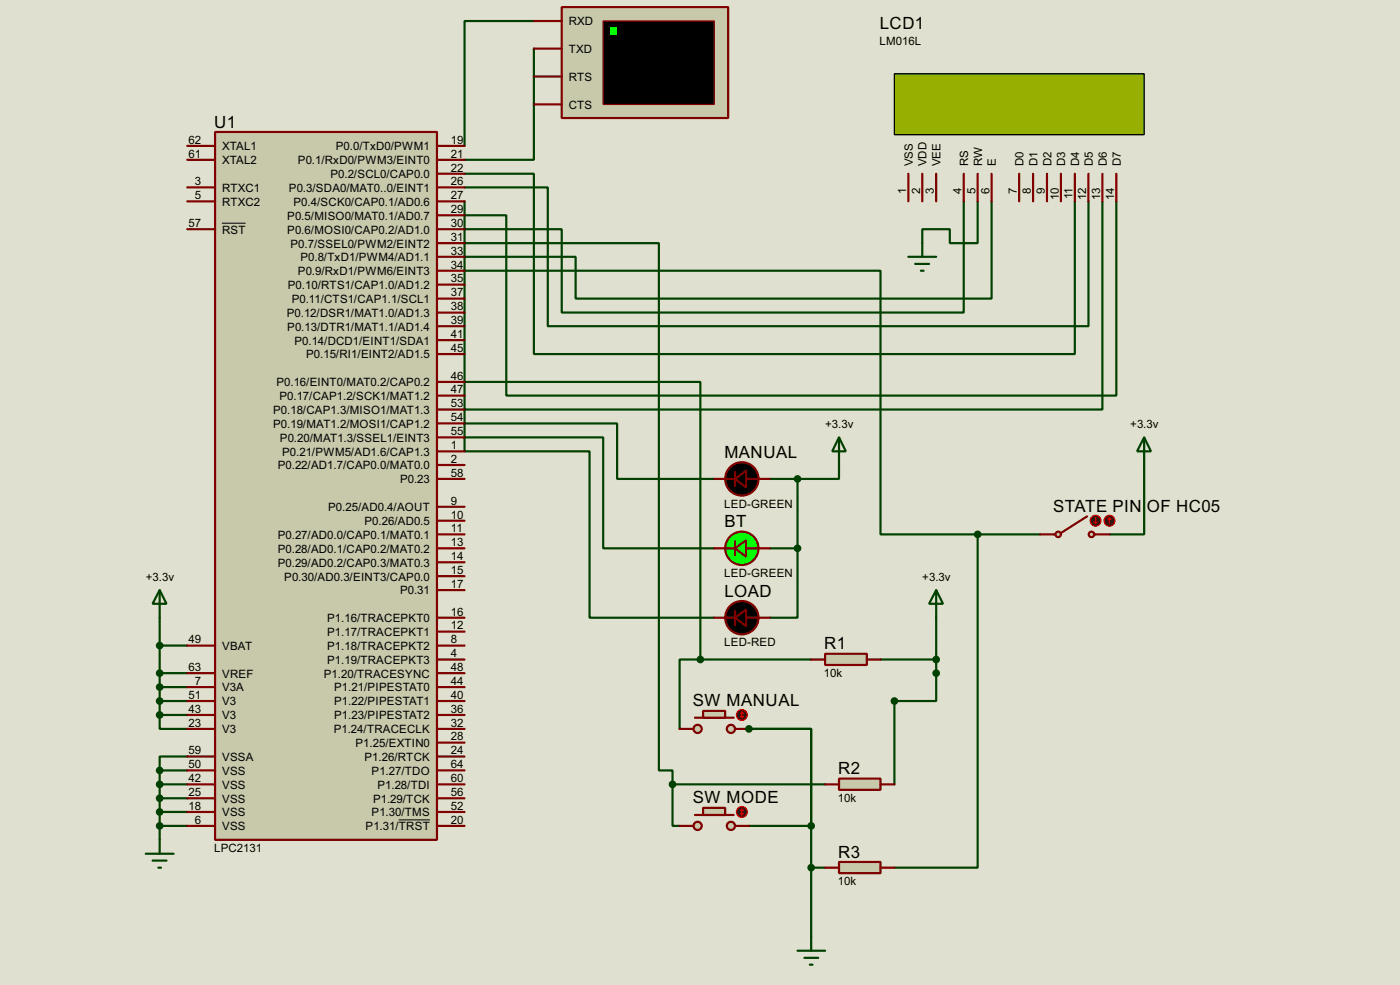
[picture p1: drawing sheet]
<svg xmlns="http://www.w3.org/2000/svg" width="256mm" height="180mm" viewBox="0 0 256 180" stroke-linecap="round" stroke-linejoin="round" font-family="sans-serif">
<path d="M0 0h256.5v180.3h-256.5z" fill="#e0e0d0"/>
<g fill="none" stroke="#004000" stroke-width=".4">
<path d="M97.8 3.9h-12.7v22.8M97.8 8.9v20.4h-12.7M85.1 36.9v38.1h116.9v-38.1M85.1 34.3h15.3v25.4h99v-22.8M85.1 31.8h12.7v33h99.1v-27.9M176.6 36.9v20.3h-73.7v-15.2h-17.8M179.1 36.9v7.6h-5.1v-2.5h-5v2.5M181.7 36.9v17.8h-76.2v-7.7h-20.4M204.5 36.9v35.5h-111.7v-33h-7.7M85.1 44.5h35.6v96.5h2.5v2.6M85.1 69.9h43.2v50.8M85.1 77.5h28v10.2h17.8"/>
<path d="M85.1 75v7.6h22.9v30.5h22.9M85.1 80.1h25.4v20.3h20.4M141 87.7h5.1M146.1 87.7v12.7M153.7 85.1v2.6h-7.6M29.3 113.1v17.8M29.3 118.2h5M141 100.4h5.1M146.1 100.4v12.7h-5.1M171.5 113.1v15.2h-7.6v15.3M29.3 130.9v2.5h5M29.3 123.2h5"/>
<path d="M29.3 125.8h5M29.3 128.3h5M29.3 130.9h5M34.3 138.5h-5v2.5M128.3 120.7h-3.8v12.7M128.3 120.7h20.3M137.2 133.4h11.4v17.8h-11.4M161.3 120.7h10.2M29.3 141v12.7M29.3 151.2h5M29.3 148.6h5M29.3 146.1h5"/>
<path d="M29.3 143.6h5M29.3 141h5M123.2 143.6v7.6h1.3M123.2 143.6h28"/>
</g>
<circle cx="137.2" cy="133.4" r=".2" fill="#004000"/>
<path d="M85.1 49.6h76.2v48.2h17.8M179.1 97.8v61h-15.2M179.1 97.8h11.5M209.6 85.1v12.7h-6.3M137.2 133.4h11.4v38.1M148.6 158.8h2.6" fill="none" stroke="#004000" stroke-width=".4"/>
<path d="M39.4 24.2h40.7v129.5h-40.7z" fill="#c8c8aa" stroke="#800000" stroke-width=".4"/>
<g fill="none" stroke="#800000" stroke-width=".4">
<path d="M34.3 26.7h5.1M34.3 29.3h5.1M34.3 34.3h5.1M34.3 36.9h5.1M80.1 26.7h5M80.1 29.3h5M80.1 31.8h5M80.1 34.3h5M80.1 36.9h5M80.1 39.4h5M34.3 42h5.1M80.1 42h5"/>
<path d="M80.1 44.5h5M80.1 47h5M80.1 49.6h5M80.1 52.1h5M80.1 54.7h5M80.1 57.2h5M80.1 59.7h5M80.1 62.3h5M80.1 64.8h5M80.1 69.9h5M80.1 72.4h5M80.1 75h5"/>
<path d="M80.1 77.5h5M80.1 80.1h5M80.1 82.6h5M80.1 85.1h5M80.1 87.7h5M80.1 92.8h5M80.1 97.8h5M80.1 95.3h5M34.3 118.2h5.1M80.1 100.4h5M80.1 102.9h5M80.1 105.5h5"/>
<path d="M80.1 113.1h5M80.1 115.6h5M80.1 118.2h5M80.1 108h5M34.3 133.4h5.1M34.3 123.2h5.1M34.3 138.5h5.1M34.3 125.8h5.1M34.3 128.3h5.1M34.3 130.9h5.1M80.1 133.4h5M80.1 123.2h5"/>
<path d="M80.1 138.5h5M80.1 120.7h5M80.1 125.8h5M80.1 128.3h5M80.1 130.9h5M80.1 135.9h5M34.3 151.2h5.1M34.3 141h5.1M34.3 143.6h5.1M34.3 146.1h5.1M34.3 148.6h5.1M80.1 151.2h5"/>
<path d="M80.1 141h5M80.1 143.6h5M80.1 146.1h5M80.1 148.6h5"/>
</g>
<path d="M40.7 40.9h4.3M73.1 150.1h5.7" fill="none" stroke="#000" stroke-width=".18"/>
<path d="M29.3 108l1.2 2.5h-2.5zM29.3 108v5.1M26.7 156.3h5.1M28 157.5h2.5M29 158.8h.5M29.3 153.7v2.6" fill="none" stroke="#004000" stroke-width=".4"/>
<g fill="#004000" stroke="#004000" stroke-width=".4">
<circle cx="29.2" cy="118.2" r=".5"/>
<circle cx="29.2" cy="123.2" r=".5"/>
<circle cx="29.2" cy="125.8" r=".5"/>
<circle cx="29.2" cy="128.3" r=".5"/>
<circle cx="29.2" cy="130.9" r=".5"/>
<circle cx="29.2" cy="151.2" r=".5"/>
<circle cx="29.2" cy="148.6" r=".5"/>
<circle cx="29.2" cy="146.1" r=".5"/>
<circle cx="29.2" cy="143.6" r=".5"/>
<circle cx="29.2" cy="141" r=".5"/>
</g>
<path d="M163.9 13.5h45.7v11.2h-45.7z" fill="#96af00" stroke="#000" stroke-width=".25"/>
<g fill="none" stroke="#800000" stroke-width=".4">
<path d="M166.4 31.8v5.1M169 31.8v5.1M171.5 31.8v5.1M176.6 31.8v5.1M179.1 31.8v5.1M181.7 31.8v5.1M186.7 31.8v5.1M189.3 31.8v5.1M191.8 31.8v5.1M194.4 31.8v5.1M196.9 31.8v5.1M199.4 31.8v5.1"/>
<path d="M202 31.8v5.1M204.5 31.8v5.1"/>
</g>
<path d="M102.9 1.3h30.5v20.3h-30.5z" fill="#c8c8aa" stroke="#800000" stroke-width=".4"/>
<path d="M110.5 3.9h20.4v15.2h-20.4z" fill="#000" stroke="#800000" stroke-width=".25"/>
<path d="M111.8 5.1h1.3v1.3h-1.3z" fill="#0f0"/>
<path d="M97.8 3.9h5.1M97.8 14h5.1M97.8 8.9h5.1M97.8 19.1h5.1" fill="none" stroke="#800000" stroke-width=".4"/>
<path d="M153.7 80.1l1.3 2.5h-2.5zM153.7 80.1v5M171.5 108l1.3 2.5h-2.6zM171.5 108v5.1" fill="none" stroke="#004000" stroke-width=".4"/>
<path d="M153.7 142.5h7.6v2.1h-7.6z" fill="#c8c8aa" stroke="#800000" stroke-width=".4"/>
<path d="M151.2 143.6h2.5M161.3 143.6h2.6" fill="none" stroke="#800000" stroke-width=".4"/>
<g fill="#004000" stroke="#004000" stroke-width=".4">
<circle cx="163.8" cy="128.3" r=".5"/>
<circle cx="123.2" cy="143.6" r=".5"/>
</g>
<path d="M146.1 174h5.1M147.4 175.3h2.5M148.4 176.6h.5M148.6 171.5v2.5" fill="none" stroke="#004000" stroke-width=".4"/>
<g fill="#c8c8aa" stroke="#800000" stroke-width=".4">
<circle cx="133.9" cy="151.2" r=".75"/>
<circle cx="127.8" cy="151.2" r=".75"/>
</g>
<path d="M127.3 149.2h7.1" fill="none" stroke="#800000" stroke-width=".4"/>
<path d="M128.8 147.9h4.1v1.3h-4.1z" fill="#c8c8aa" stroke="#800000" stroke-width=".4"/>
<path d="M124.5 151.2h2.6M134.7 151.2h2.5" fill="none" stroke="#800000" stroke-width=".4"/>
<circle cx="135.9" cy="148.6" r="1" fill="#400000" stroke="#f00" stroke-width=".2"/>
<path d="M135.7 148.9l.2 .3M135.9 148.1v1.1M135.9 148.1l-.2 .3M135.9 148.1l.3 .3M136.2 148.9l-.3 .3" fill="none" stroke="#f00" stroke-width=".2"/>
<circle cx="146.1" cy="87.7" r=".5" fill="#004000" stroke="#004000" stroke-width=".4"/>
<circle cx="135.9" cy="100.4" r="3.1" fill="#0f0" stroke="#800000" stroke-width=".4"/>
<path d="M134.7 99.1v2.6M132.9 100.4h1.8M136.7 100.4h2.3" fill="none" stroke="#800000" stroke-width=".4"/>
<path d="M134.7 100.4l2-1.5v3z" fill="#2bff2b" stroke="#800000" stroke-width=".4"/>
<path d="M130.9 100.4h2.5M138.5 100.4h2.5" fill="none" stroke="#800000" stroke-width=".4"/>
<g fill="#004000" stroke="#004000" stroke-width=".4">
<circle cx="148.6" cy="151.2" r=".5"/>
<circle cx="171.5" cy="123.2" r=".5"/>
</g>
<path d="M166.4 47h5.1M167.7 48.3h2.5M168.7 49.6h.5M169 44.5v2.5" fill="none" stroke="#004000" stroke-width=".4"/>
<path d="M151.2 119.7h7.6v2h-7.6z" fill="#c8c8aa" stroke="#800000" stroke-width=".4"/>
<path d="M130.9 87.7h3.8M134.7 86.4v2.6M136.7 87.7h4.3M130.9 113.1h3.8M134.7 111.8v2.6M136.7 113.1h4.3M148.6 120.7h2.6M158.8 120.7h2.5" fill="none" stroke="#800000" stroke-width=".4"/>
<g fill="#004000" stroke="#004000" stroke-width=".4">
<circle cx="128.3" cy="120.7" r=".5"/>
<circle cx="171.5" cy="120.7" r=".5"/>
<circle cx="146.1" cy="100.4" r=".5"/>
</g>
<g fill="#000" stroke="#800000" stroke-width=".4">
<path d="M134.7 87.7l2-1.5v3zM134.7 113.1l2-1.5v3z"/>
<circle cx="135.9" cy="87.7" r="3.1"/>
<circle cx="135.9" cy="113.1" r="3.1"/>
</g>
<g fill="#c8c8aa" stroke="#800000" stroke-width=".4">
<circle cx="133.9" cy="133.4" r=".75"/>
<circle cx="127.8" cy="133.4" r=".75"/>
</g>
<path d="M127.3 131.4h7.1" fill="none" stroke="#800000" stroke-width=".4"/>
<path d="M128.8 130.1h4.1v1.3h-4.1z" fill="#c8c8aa" stroke="#800000" stroke-width=".4"/>
<path d="M124.5 133.4h2.6M134.7 133.4h2.5" fill="none" stroke="#800000" stroke-width=".4"/>
<circle cx="135.9" cy="130.9" r="1" fill="#400000" stroke="#f00" stroke-width=".2"/>
<path d="M135.7 131.1l.2 .3M135.9 130.4v1M135.9 130.4l-.2 .2M135.9 130.4l.3 .2M136.2 131.1l-.3 .3" fill="none" stroke="#f00" stroke-width=".2"/>
<circle cx="137.2" cy="133.4" r=".5" fill="#004000" stroke="#004000" stroke-width=".4"/>
<g fill="#c8c8aa" stroke="#800000" stroke-width=".4">
<circle cx="199.9" cy="97.8" r=".5"/>
<circle cx="193.8" cy="97.8" r=".5"/>
</g>
<path d="M190.6 97.8h2.7M199.2 94.5l-4.8 3.1M200.5 97.8h2.8" fill="none" stroke="#800000" stroke-width=".4"/>
<circle cx="200.7" cy="95.3" r="1" fill="#400000" stroke="#f00" stroke-width=".2"/>
<path d="M200.5 95.6l.2 .2M200.7 94.8v1M201 95.6l-.3 .2" fill="none" stroke="#f00" stroke-width=".2"/>
<circle cx="203.2" cy="95.3" r="1" fill="#400000" stroke="#f00" stroke-width=".2"/>
<path d="M203.3 94.8l-.3 .3M203.3 94.8l.2 .3M203.3 94.8v1" fill="none" stroke="#f00" stroke-width=".2"/>
<path d="M153.7 157.8h7.6v2h-7.6z" fill="#c8c8aa" stroke="#800000" stroke-width=".4"/>
<path d="M151.2 158.8h2.5M161.3 158.8h2.6" fill="none" stroke="#800000" stroke-width=".4"/>
<g fill="#004000" stroke="#004000" stroke-width=".4">
<circle cx="148.6" cy="158.8" r=".5"/>
<circle cx="179.1" cy="97.8" r=".5"/>
</g>
<path d="M209.6 80.1l1.3 2.5h-2.6zM209.6 80.1v5" fill="none" stroke="#004000" stroke-width=".4"/>
<g font-size="3.5">
<text x="161.2" y="5.3">LCD1</text>
<text x="39.3" y="23.3">U1</text>
<text x="132.7" y="83.8">MANUAL</text>
<text x="192.9" y="93.7">STATE PIN</text>
<text x="210.1" y="93.7">OF HC05</text>
<text x="132.7" y="96.5">BT</text>
<text x="132.7" y="109.2">LOAD</text>
<text x="151" y="118.9">R1</text>
<text x="126.9" y="129.3">SW MANUAL</text>
<text x="153.6" y="141.7">R2</text>
<text x="126.9" y="147.1">SW MODE</text>
<text x="153.6" y="157">R3</text>
</g>
<g font-size="2.4">
<text x="104.2" y="4.6">RXD</text>
<text x="104.2" y="9.7">TXD</text>
<text x="161.1" y="8.2">LM016L</text>
<text x="104.2" y="14.8">RTS</text>
<text x="104.2" y="19.9">CTS</text>
<text x="34.6" y="26.3">62</text>
<text x="34.6" y="28.9">61</text>
<text x="40.7" y="27.5">XTAL1</text>
<text x="61.5" y="27.5">P0.0/TxD0/PWM1</text>
<text x="82.6" y="26.3">19</text>
<text x="82.6" y="28.9">21</text>
<text x="35.7" y="33.9">3</text>
<text x="40.7" y="30">XTAL2</text>
<text x="40.7" y="35.1">RTXC1</text>
<text x="52.9" y="35.1">P0.3/SDA0/MAT0..0/EINT1</text>
<text x="54.6" y="30">P0.1/RxD0/PWM3/EINT0</text>
<text x="60.5" y="32.6">P0.2/SCL0/CAP0.0</text>
<text x="82.6" y="31.4">22</text>
<text x="82.6" y="33.9">26</text>
<text x="166" y="35.4" transform="rotate(-90 166 35.4)">1</text>
<text x="167.2" y="30.5" transform="rotate(-90 167.2 30.5)">VSS</text>
<text x="168.6" y="35.5" transform="rotate(-90 168.6 35.5)">2</text>
<text x="169.8" y="30.5" transform="rotate(-90 169.8 30.5)">VDD</text>
<text x="171.1" y="35.5" transform="rotate(-90 171.1 35.5)">3</text>
<text x="172.3" y="30.5" transform="rotate(-90 172.3 30.5)">VEE</text>
<text x="176.2" y="35.5" transform="rotate(-90 176.2 35.5)">4</text>
<text x="177.4" y="30.5" transform="rotate(-90 177.4 30.5)">RS</text>
<text x="178.7" y="35.5" transform="rotate(-90 178.7 35.5)">5</text>
<text x="179.9" y="30.5" transform="rotate(-90 179.9 30.5)">RW</text>
<text x="181.3" y="35.5" transform="rotate(-90 181.3 35.5)">6</text>
<text x="182.5" y="30.5" transform="rotate(-90 182.5 30.5)">E</text>
<text x="186.3" y="35.4" transform="rotate(-90 186.3 35.4)">7</text>
<text x="187.5" y="30.5" transform="rotate(-90 187.5 30.5)">D0</text>
<text x="188.9" y="35.4" transform="rotate(-90 188.9 35.4)">8</text>
<text x="190.1" y="30.5" transform="rotate(-90 190.1 30.5)">D1</text>
<text x="191.4" y="35.5" transform="rotate(-90 191.4 35.5)">9</text>
<text x="192.6" y="30.5" transform="rotate(-90 192.6 30.5)">D2</text>
<text x="195.2" y="30.5" transform="rotate(-90 195.2 30.5)">D3</text>
<text x="197.7" y="30.5" transform="rotate(-90 197.7 30.5)">D4</text>
<text x="200.2" y="30.5" transform="rotate(-90 200.2 30.5)">D5</text>
<text x="202.8" y="30.5" transform="rotate(-90 202.8 30.5)">D6</text>
<text x="205.3" y="30.5" transform="rotate(-90 205.3 30.5)">D7</text>
<text x="34.6" y="41.6">57</text>
<text x="35.7" y="36.5">5</text>
<text x="40.7" y="37.7">RTXC2</text>
<text x="52.6" y="40.2">P0.5/MISO0/MAT0.1/AD0.7</text>
<text x="53.8" y="37.7">P0.4/SCK0/CAP0.1/AD0.6</text>
<text x="82.6" y="36.5">27</text>
<text x="82.6" y="39">29</text>
<text x="82.6" y="41.6">30</text>
<text x="194" y="36.6" transform="rotate(-90 194 36.6)">10</text>
<text x="196.5" y="36.5" transform="rotate(-90 196.5 36.5)">11</text>
<text x="199" y="36.6" transform="rotate(-90 199 36.6)">12</text>
<text x="201.6" y="36.6" transform="rotate(-90 201.6 36.6)">13</text>
<text x="204.1" y="36.6" transform="rotate(-90 204.1 36.6)">14</text>
<text x="40.7" y="42.7">RST</text>
<text x="52.6" y="42.7">P0.6/MOSI0/CAP0.2/AD1.0</text>
<text x="53.2" y="45.3">P0.7/SSEL0/PWM2/EINT2</text>
<text x="55" y="47.8">P0.8/TxD1/PWM4/AD1.1</text>
<text x="82.6" y="44.1">31</text>
<text x="82.6" y="46.6">33</text>
<text x="52.7" y="52.9">P0.10/RTS1/CAP1.0/AD1.2</text>
<text x="54.6" y="50.4">P0.9/RxD1/PWM6/EINT3</text>
<text x="82.6" y="49.2">34</text>
<text x="82.6" y="51.7">35</text>
<text x="52.5" y="58">P0.12/DSR1/MAT1.0/AD1.3</text>
<text x="53.4" y="55.4">P0.11/CTS1/CAP1.1/SCL1</text>
<text x="82.6" y="54.3">37</text>
<text x="82.6" y="56.8">38</text>
<text x="82.6" y="59.3">39</text>
<text x="52.6" y="60.5">P0.13/DTR1/MAT1.1/AD1.4</text>
<text x="53.9" y="63.1">P0.14/DCD1/EINT1/SDA1</text>
<text x="56.1" y="65.6">P0.15/RI1/EINT2/AD1.5</text>
<text x="82.6" y="61.9">41</text>
<text x="82.6" y="64.4">45</text>
<text x="50.6" y="70.7">P0.16/EINT0/MAT0.2/CAP0.2</text>
<text x="82.6" y="69.5">46</text>
<text x="82.6" y="72">47</text>
<text x="50" y="75.8">P0.18/CAP1.3/MISO1/MAT1.3</text>
<text x="51.2" y="73.2">P0.17/CAP1.2/SCK1/MAT1.2</text>
<text x="82.6" y="74.6">53</text>
<text x="82.6" y="77.1">54</text>
<text x="50" y="78.3">P0.19/MAT1.2/MOSI1/CAP1.2</text>
<text x="51.3" y="80.8">P0.20/MAT1.3/SSEL1/EINT3</text>
<text x="51.7" y="83.4">P0.21/PWM5/AD1.6/CAP1.3</text>
<text x="82.6" y="79.7">55</text>
<text x="82.6" y="82.2">1</text>
<text x="151.2" y="78.3">+3.3v</text>
<text x="207.1" y="78.3">+3.3v</text>
<text x="50.9" y="85.9">P0.22/AD1.7/CAP0.0/MAT0.0</text>
<text x="73.3" y="88.5">P0.23</text>
<text x="82.6" y="84.7">2</text>
<text x="82.6" y="87.3">58</text>
<text x="60.1" y="93.6">P0.25/AD0.4/AOUT</text>
<text x="82.6" y="92.4">9</text>
<text x="82.6" y="94.9">10</text>
<text x="132.7" y="92.9">LED-GREEN</text>
<text x="50.9" y="98.6">P0.27/AD0.0/CAP0.1/MAT0.1</text>
<text x="50.9" y="101.2">P0.28/AD0.1/CAP0.2/MAT0.2</text>
<text x="66.8" y="96.1">P0.26/AD0.5</text>
<text x="82.6" y="97.4">11</text>
<text x="82.6" y="100">13</text>
<text x="26.7" y="106.3">+3.3v</text>
<text x="50.9" y="103.7">P0.29/AD0.2/CAP0.3/MAT0.3</text>
<text x="52.1" y="106.3">P0.30/AD0.3/EINT3/CAP0.0</text>
<text x="82.6" y="102.5">14</text>
<text x="82.6" y="105.1">15</text>
<text x="82.6" y="107.6">17</text>
<text x="132.7" y="105.6">LED-GREEN</text>
<text x="169" y="106.3">+3.3v</text>
<text x="59.9" y="113.9">P1.16/TRACEPKT0</text>
<text x="73.3" y="108.8">P0.31</text>
<text x="82.6" y="112.7">16</text>
<text x="34.6" y="117.8">49</text>
<text x="40.7" y="119">VBAT</text>
<text x="59.9" y="116.4">P1.17/TRACEPKT1</text>
<text x="59.9" y="119">P1.18/TRACEPKT2</text>
<text x="82.6" y="115.2">12</text>
<text x="82.6" y="117.8">8</text>
<text x="132.7" y="118.3">LED-RED</text>
<text x="34.6" y="122.8">63</text>
<text x="35.7" y="125.4">7</text>
<text x="40.7" y="124">VREF</text>
<text x="59.3" y="124">P1.20/TRACESYNC</text>
<text x="59.9" y="121.5">P1.19/TRACEPKT3</text>
<text x="82.6" y="120.3">4</text>
<text x="82.6" y="122.8">48</text>
<text x="82.6" y="125.4">44</text>
<text x="151" y="123.9">10k</text>
<text x="34.6" y="130.5">43</text>
<text x="34.6" y="127.9">51</text>
<text x="40.7" y="131.7">V3</text>
<text x="40.7" y="129.1">V3</text>
<text x="40.7" y="126.6">V3A</text>
<text x="61.2" y="126.6">P1.21/PIPESTAT0</text>
<text x="61.2" y="129.1">P1.22/PIPESTAT1</text>
<text x="61.2" y="131.7">P1.23/PIPESTAT2</text>
<text x="82.6" y="127.9">40</text>
<text x="82.6" y="130.5">36</text>
<text x="34.6" y="133">23</text>
<text x="40.7" y="134.2">V3</text>
<text x="61.1" y="134.2">P1.24/TRACECLK</text>
<text x="65.1" y="136.7">P1.25/EXTIN0</text>
<text x="82.6" y="133">32</text>
<text x="82.6" y="135.5">28</text>
<text x="34.6" y="138.1">59</text>
<text x="34.6" y="143.2">42</text>
<text x="34.6" y="140.6">50</text>
<text x="40.7" y="139.3">VSSA</text>
<text x="40.7" y="141.8">VSS</text>
<text x="66.8" y="139.3">P1.26/RTCK</text>
<text x="68.1" y="141.8">P1.27/TDO</text>
<text x="82.6" y="138.1">24</text>
<text x="82.6" y="140.6">64</text>
<text x="82.6" y="143.2">60</text>
<text x="34.6" y="148.2">18</text>
<text x="34.6" y="145.7">25</text>
<text x="40.7" y="149.4">VSS</text>
<text x="40.7" y="146.9">VSS</text>
<text x="40.7" y="144.4">VSS</text>
<text x="68.1" y="149.4">P1.30/TMS</text>
<text x="68.3" y="146.9">P1.29/TCK</text>
<text x="69.1" y="144.4">P1.28/TDI</text>
<text x="82.6" y="145.7">56</text>
<text x="82.6" y="148.2">52</text>
<text x="153.5" y="146.8">10k</text>
<text x="35.7" y="150.8">6</text>
<text x="39.2" y="155.9">LPC2131</text>
<text x="40.7" y="152">VSS</text>
<text x="67" y="152">P1.31/TRST</text>
<text x="82.6" y="150.8">20</text>
<text x="153.5" y="162">10k</text>
</g>
</svg>
